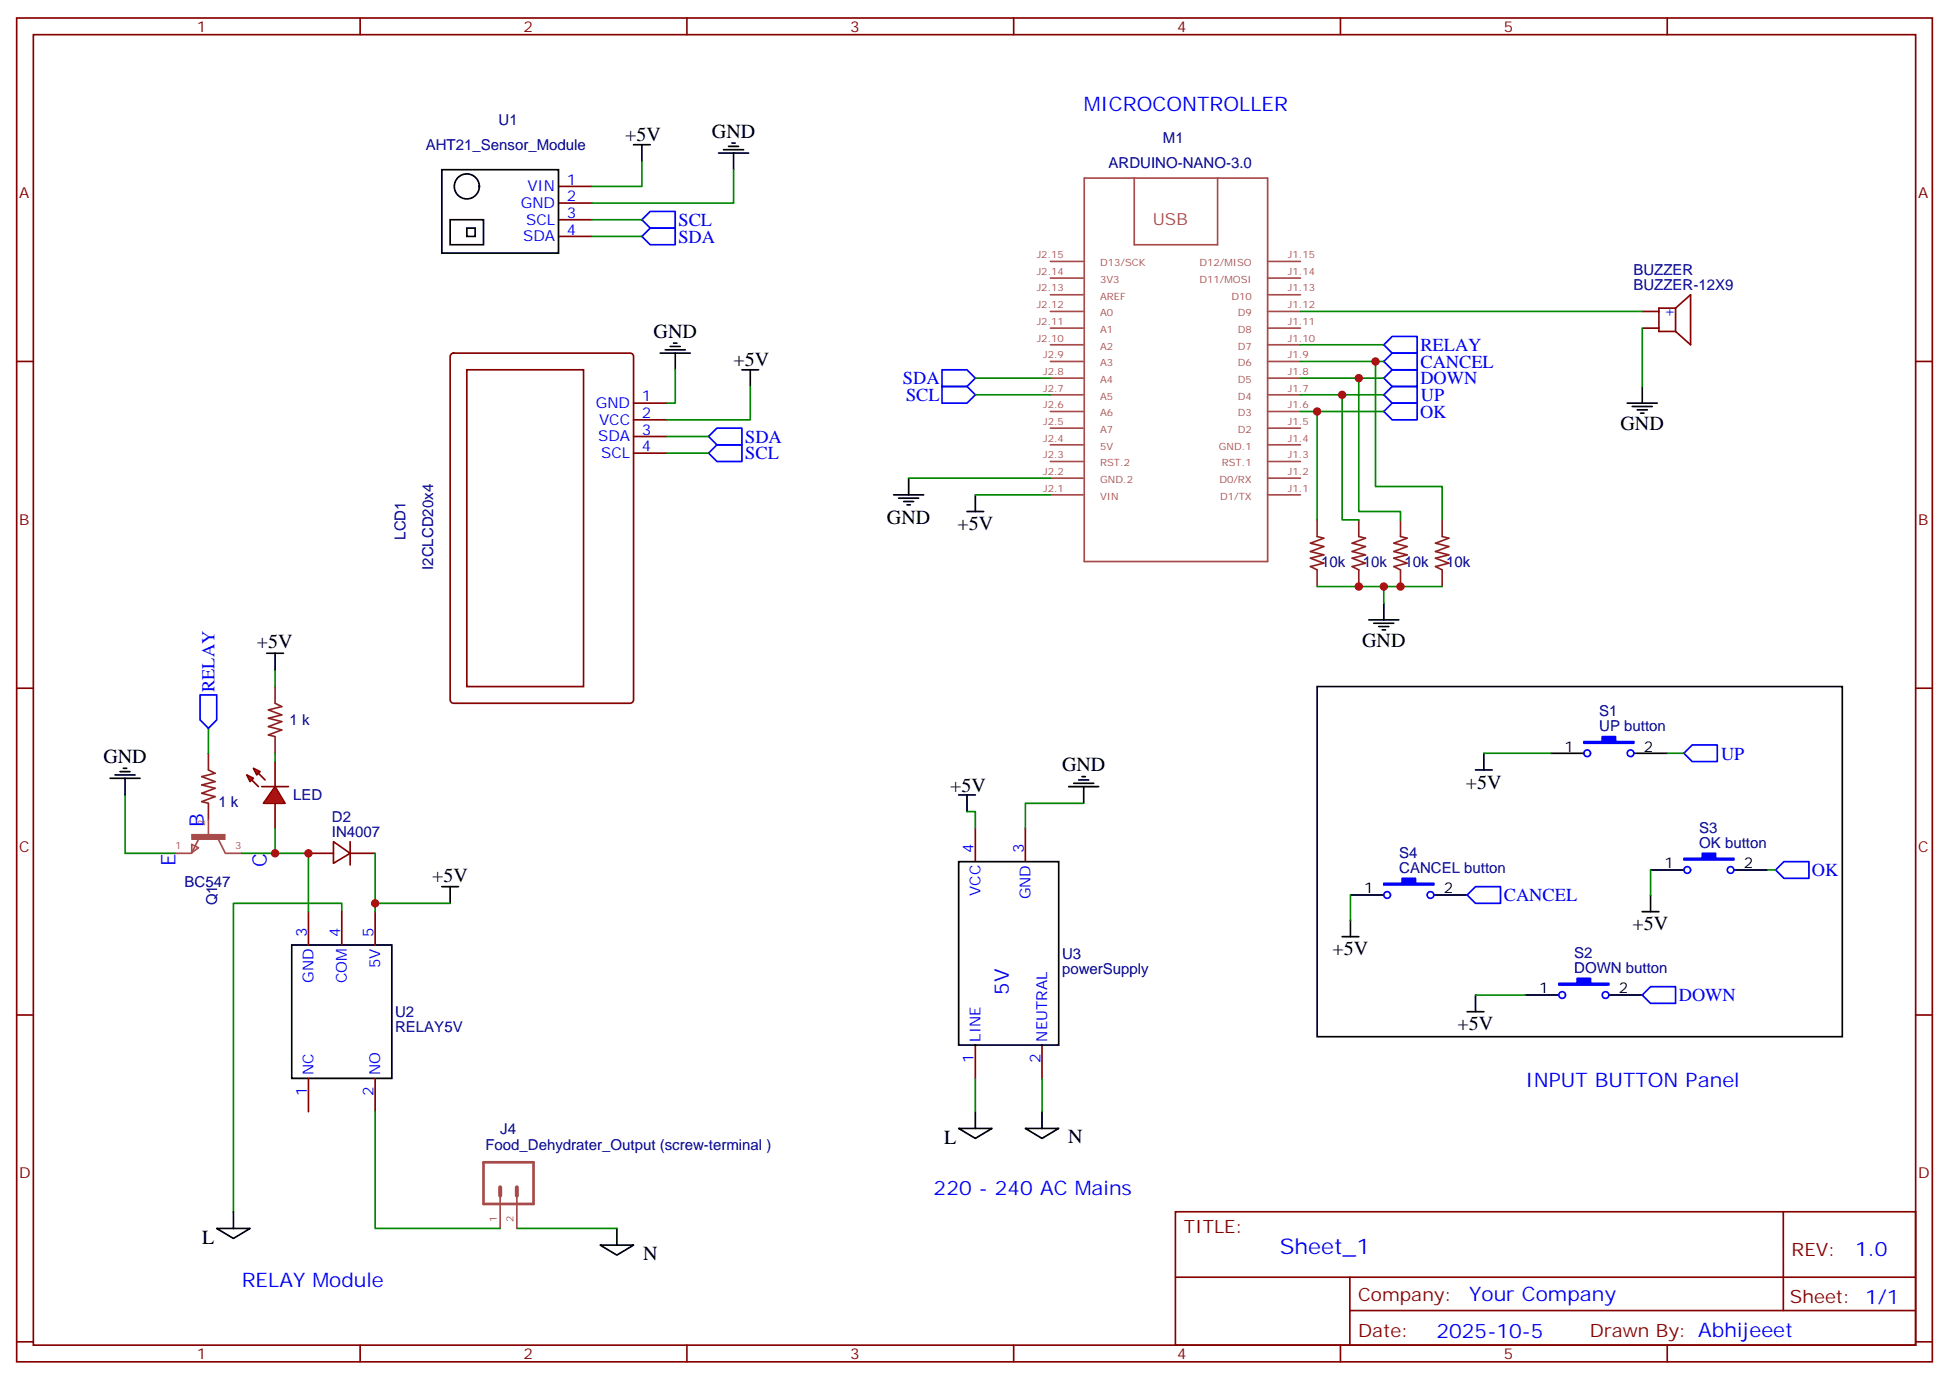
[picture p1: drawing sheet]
<svg xmlns="http://www.w3.org/2000/svg" width="412mm" height="292mm" viewBox="0 0 412 292" stroke-linecap="round" stroke-linejoin="round" font-family="sans-serif">
<g fill="none" stroke="#870000" stroke-width=".35">
<path d="M3.5 3.8h405.4v284.3h-405.4zM7.1 7.3h398.2v277.3h-398.2zM76.2 3.8v3.5M145.3 3.8v3.5M214.5 3.8v3.5M283.6 3.8v3.5M352.8 3.8v3.5M118.2 39.4h7M118.2 43h7M118.2 46.5h7M118.2 50h7M3.5 76.5h3.6"/>
<path d="M95.5 74.9l.5-.2h37.3a.71 .71 0 0 1 .8 .7v72.7a.76 .76 0 0 1-.8 .7h-37.3a.76 .76 0 0 1-.8-.7v-72.7zM98.8 78.2h24.7v67.1h-24.7zM347.5 69.4h3.5M347.5 65.9h3.5M354.5 65.2h-3.5v4.9h3.5M354.5 65.2v4.9M354.5 65.2l3.2-2.8v10.6l-3.2-2.9M405.3 76.5h3.6M134.1 85.3h7M134.1 88.8h7M134.1 92.4h7M134.1 95.9h7"/>
<path d="M3.5 145.6h3.6M405.3 145.6h3.6M206.4 175.3v7M217 175.3v7M3.5 214.8h3.6M405.3 214.8h3.6M206.4 221.1v7.1M220.5 221.1v7.1M248.7 256.4h156.6v28.2h-156.6zM377.3 256.4v20.9M248.7 270.2h156.5M285.6 277.3h119.6"/>
<path d="M285.6 270.2v14.2M3.5 283.9h3.6M76.2 284.6v3.5M145.3 284.6v3.5M214.5 284.6v3.5M283.6 284.6v3.5M352.8 284.6v3.5M405.3 283.9h3.6"/>
</g>
<g fill="none" stroke="#a64a4a" stroke-width=".35">
<path d="M229.4 37.7h38.8v81.1h-38.8zM240 37.7v14.1h17.6v-14.1M222.2 58.8h7M222.2 55.3h7M268.2 58.8h7M268.2 55.3h7M222.2 76.5h7M222.2 73h7M222.2 69.4h7M222.2 65.9h7M222.2 62.4h7M268.2 76.5h7"/>
<path d="M268.2 73h7M268.2 69.4h7M268.2 65.9h7M268.2 62.4h7M222.2 97.6h7M222.2 94.1h7M222.2 90.6h7M222.2 87.1h7M222.2 83.5h7M222.2 80h7M268.2 97.6h7M268.2 94.1h7"/>
<path d="M268.2 90.6h7M268.2 87.1h7M268.2 83.5h7M268.2 80h7M222.2 104.7h7M222.2 101.2h7M268.2 104.7h7M268.2 101.2h7M40.6 178.7l1.4 .7-1.4 1zM42 177.6l-1.4 2.8M44.1 173.5v3.5M46.2 177.6l1.4 2.8"/>
<path d="M37 180.6h3.5M47.7 180.6h3.5"/>
</g>
<g fill="none" stroke="#000" stroke-width=".35">
<path d="M93.5 35.9h24.7v17.7h-24.7zM134.1 30.6h3.5M135.8 30.6v3.5M152 32.4h6.4M153.1 31.7h4.2M154.2 31h2.1M154.9 30.3h.7M155.2 32.4v3.5M95.2 46.5h7.1v5.3h-7.1zM98.8 48.3h1.7v1.7h-1.7zM139.7 74.7h6.3M140.8 74h4.2"/>
<path d="M141.8 73.3h2.1M142.5 72.6h.7M142.9 74.7v3.5M157 78.2h3.5M158.7 78.2v3.6M344.3 85.3h6.4M345.4 86h4.2M346.4 86.7h2.1M347.1 87.4h.7M347.5 81.8v3.5M189.1 104.7h6.3M190.1 105.4h4.3"/>
<path d="M191.2 106.1h2.1M191.9 106.8h.7M192.3 101.2v3.5M204.6 108.2h3.5M206.4 104.7v3.5M278.7 145.3h111.1v74.1h-111.1zM328.1 159.4h7M345.7 159.4h7.1M202.8 168.2h3.6M204.6 168.2v3.5M226.1 166.4h6.4M227.2 165.7h4.2"/>
<path d="M228.2 165h2.2M229 164.3h.7M229.3 166.4v3.6M202.8 182.3h21.2v38.8h-21.2zM285.8 189.4h7M303.4 189.4h7M349.2 184.1h7.1M366.9 184.1h7M322.8 210.5h7M340.4 210.5h7.1M202.8 238.8h7.1l-3.5 2.1zM206.4 235.2v3.6"/>
<path d="M217 238.8h7l-3.5 2.1zM220.5 235.2v3.6M130.5 259.9v3.6M127 263.5h7.1l-3.6 2.1z"/>
<circle cx="98.8" cy="39.4" r="2.65"/>
</g>
<g fill="none" stroke="#008700" stroke-width=".35">
<path d="M135.8 34.1v5.3h-10.6M155.2 35.9v7.1h-30M125.2 46.5h10.6M125.2 50h10.6M142.9 78.2v7.1h-1.8M275.2 73h17.6M275.2 65.9h72.3M347.5 69.4v12.4M141.1 92.4h8.8M141.1 95.9h8.8M158.7 81.8v7h-17.6M206.4 83.5h15.8"/>
<path d="M206.4 80h15.8M192.3 101.2h29.9M206.4 104.7h15.8M204.6 171.7h1.8v3.6M229.3 170h-12.3v5.3M72.3 192.9v-1.8h-22.9v65.3M206.4 228.2v7M220.5 228.2v7M109.4 259.9h21.1"/>
</g>
<g fill="none" stroke="#00f" stroke-width=".35">
<path d="M135.8 46.5l1.8-1.8h5.3v3.6h-5.3zM135.8 50l1.8-1.7h5.3v3.5h-5.3zM199.3 78.2h5.3l1.8 1.8-1.8 1.8h-5.3zM292.8 73l1.8-1.8h5.3v3.5h-5.3zM294.6 74.7h5.3v3.5h-5.3l-1.8-1.7zM294.6 78.2h5.3v3.6h-5.3l-1.8-1.8zM149.9 95.9l1.8-1.8h5.3v3.5h-5.3zM151.7 90.6h5.3v3.5h-5.3l-1.8-1.7zM199.3 81.8h5.3l1.8 1.7-1.8 1.8h-5.3zM292.8 83.5l1.8-1.7h5.3v3.5h-5.3zM294.6 85.3h5.3v3.5h-5.3l-1.8-1.7zM358.1 157.6h5.3v3.5h-5.3l-1.8-1.7z"/>
<path d="M310.4 189.4l1.8-1.8h5.3v3.5h-5.3zM375.7 184.1l1.8-1.8h5.3v3.5h-5.3zM347.5 210.5l1.7-1.7h5.3v3.5h-5.3z"/>
<circle cx="335.8" cy="159.4" r=".71"/>
<circle cx="345" cy="159.4" r=".71"/>
<circle cx="293.5" cy="189.4" r=".71"/>
<circle cx="302.7" cy="189.4" r=".71"/>
<circle cx="357" cy="184.1" r=".71"/>
<circle cx="366.2" cy="184.1" r=".71"/>
<circle cx="330.6" cy="210.5" r=".71"/>
<circle cx="339.7" cy="210.5" r=".71"/>
</g>
<g fill="#00f" stroke="#00f" stroke-width=".35">
<path d="M335.1 156.9h3.9v-1h2.8v1h3.9v.4h-10.6z"/>
<path d="M329.8 208.1h3.9v-1.1h2.8v1.1h3.9v.3h-10.6z"/>
<path d="M356.3 181.6h3.9v-1h2.8v1h3.9v.4h-10.6z"/>
<path d="M292.8 186.9h3.9v-1.1h2.8v1.1h3.9v.4h-10.6z"/>
</g>
<path d="M44.1 159.4v3.5l1.4 .7-2.8 .7 2.8 1.1-2.8 .7 2.8 .7-2.8 1.1 2.8 .7-2.8 1 1.4 .4v3.5M58.2 145.3v3.5l1.4 .7-2.8 .7 2.8 1.1-2.8 .7 2.8 .7-2.8 1 2.8 .7-2.8 1.1 1.4 .4v3.5" fill="none" stroke="#8c2424" stroke-width=".35"/>
<path d="M40.6 176.6h7v1h-7z" fill="#a64a4a" stroke="#a64a4a" stroke-width=".21"/>
<g fill="#f00" stroke="#870000" stroke-width=".35">
<path d="M58.2 166.4l2.1 3.6h-4.6z"/>
<path d="M55.4 166.4h5.6z"/>
</g>
<g fill="#870000" stroke="#870000" stroke-width=".35">
<path d="M53.3 165l1.4 1.4z"/>
<path d="M54.7 163.6l1.4 1.4z"/>
</g>
<g fill="#f00" stroke="#870000" stroke-width=".35">
<path d="M52.2 164l1.4 .7-.7 .7z"/>
<path d="M53.6 162.6l1.4 .7-.7 .7z"/>
</g>
<path d="M58.2 161.1v5.3M58.2 170v5.3M70.6 178.1l3.5 2.5-3.5 2.1zM74.1 178.1v4.9M65.3 180.6h5.3M65.3 192.9v7.1M72.3 192.9v7.1M74.1 180.6h5.3M79.4 192.9v7.1M65.3 228.2v7M79.4 228.2v7" fill="none" stroke="#870000" stroke-width=".35"/>
<g fill="none" stroke="#008700" stroke-width=".35">
<path d="M275.2 76.5h17.6M291 76.5v26.4h14.2v7.1M275.2 87.1h17.6M275.2 80h17.6M275.2 83.5h17.6M278.7 87.1v22.9M284 83.5v26.5h3.5M287.5 80v28.2h8.8v1.8M278.7 124.1h26.5M292.8 124.1v3.5M44.1 154.1v5.3M58.2 141.7v3.6"/>
<path d="M58.2 159.4v1.7M314 159.4h14.1M352.8 159.4h3.5M26.5 168.2v12.4h10.5M58.2 175.3v5.3M51.2 180.6h14.1v12.3M79.4 180.6v10.5M95.2 191.1h-15.8v1.8M285.8 189.4v5.3M349.2 184.1v5.3M373.9 184.1h1.8M312.2 210.5h10.6"/>
<path d="M79.4 235.2v24.7h26.4"/>
</g>
<path d="M42.3 147h3.6v5.3l-1.8 1.8-1.8-1.8z" fill="none" stroke="#00f" stroke-width=".35"/>
<g fill="none" stroke="#000" stroke-width=".35">
<path d="M56.4 138.2h3.6M58.2 138.2v3.5M289.6 131.2h6.4M290.7 131.9h4.2M291.7 132.6h2.2M292.5 133.3h.7M292.8 127.6v3.6M314 159.4v3.5M23.3 164.7h6.3M24.3 164h4.3M25.4 163.3h2.1M26.1 162.6h.7"/>
<path d="M26.5 164.7v3.5M312.2 162.9h3.5M61.7 200h21.2v28.2h-21.2zM93.5 187.6h3.5M95.2 187.6v3.5M284 198.2h3.5M285.8 194.7v3.5M347.5 192.9h3.5M349.2 189.4v3.5M310.4 214.1h3.6M312.2 210.5v3.6M45.9 259.9h7l-3.5 2.1z"/>
<path d="M49.4 256.4v3.5"/>
</g>
<path d="M102.3 245.9h10.6v8.8h-10.6z" fill="none" stroke="#a64a4a" stroke-width=".56"/>
<path d="M105.8 251.2v1.8M109.4 251.2v1.8" fill="none" stroke="#a64a4a" stroke-width=".85"/>
<path d="M105.8 253v6.9M109.4 253v6.9" fill="none" stroke="#a64a4a" stroke-width=".35"/>
<path d="M278.7 110v3.5l1.4 .4-2.8 1 2.8 .7-2.8 1.1 2.8 .7-2.8 .7 2.8 1.1-2.8 .7 1.4 .7v3.5M287.5 110v3.5l1.4 .4-2.8 1 2.8 .7-2.8 1.1 2.8 .7-2.8 .7 2.8 1.1-2.8 .7 1.4 .7v3.5M296.3 110v3.5l1.4 .4-2.8 1 2.8 .7-2.8 1.1 2.8 .7-2.8 .7 2.8 1.1-2.8 .7 1.4 .7v3.5M305.2 110v3.5l1.4 .4-2.9 1 2.9 .7-2.9 1.1 2.9 .7-2.9 .7 2.9 1.1-2.9 .7 1.5 .7v3.5" fill="none" stroke="#8c2424" stroke-width=".35"/>
<g fill="#c00">
<circle cx="79.4" cy="191.1" r=".88"/>
<circle cx="65.3" cy="180.6" r=".88"/>
<circle cx="58.2" cy="180.6" r=".88"/>
<circle cx="287.5" cy="124.1" r=".88"/>
<circle cx="296.3" cy="124.1" r=".88"/>
<circle cx="292.8" cy="124.1" r=".88"/>
<circle cx="278.7" cy="87.1" r=".88"/>
<circle cx="291" cy="76.5" r=".88"/>
<circle cx="287.5" cy="80" r=".88"/>
<circle cx="284" cy="83.5" r=".88"/>
</g>
<text font-size="4.6" fill="#00f" x="270.8" y="265.4">Sheet_1</text>
<g font-size="4.2" fill="#00f">
<text x="229.3" y="23.6">MICROCONTROLLER</text>
<text x="43.1" y="174.9" transform="rotate(-90 43.1 174.9)">B</text>
<text x="37.1" y="183.2" transform="rotate(-90 37.1 183.2)">E</text>
<text x="56.4" y="183.5" transform="rotate(-90 56.4 183.5)">C</text>
<text x="213.4" y="210.5" transform="rotate(-90 213.4 210.5)">5V</text>
<text x="322.8" y="229.9">INPUT BUTTON Panel</text>
<text x="197.6" y="252.9">220 - 240 AC Mains</text>
<text x="392.5" y="265.7">1.0</text>
<text x="51.2" y="272.3">RELAY Module</text>
<text x="310.9" y="275.2">Your Company</text>
<text x="304" y="283">2025-10-5</text>
</g>
<g font-size="4.2">
<text x="132.3" y="29.9">+5V</text>
<text x="150.6" y="29.2">GND</text>
<text x="138.3" y="71.5">GND</text>
<text x="155.2" y="77.5">+5V</text>
<text x="342.9" y="90.9">GND</text>
<text x="187.7" y="110.8">GND</text>
<text x="202.6" y="112.2">+5V</text>
<text x="54.4" y="137.2">+5V</text>
<text x="288.2" y="136.8">GND</text>
<text x="21.9" y="161.5">GND</text>
<text x="201.1" y="167.5">+5V</text>
<text x="224.7" y="163.2">GND</text>
<text x="310.2" y="166.9">+5V</text>
<text x="91.5" y="186.5">+5V</text>
<text x="345.5" y="196.9">+5V</text>
<text x="282" y="202.2">+5V</text>
<text x="308.4" y="218">+5V</text>
<text x="199.8" y="242">L</text>
<text x="226" y="241.9">N</text>
<text x="42.8" y="263.1">L</text>
<text x="136.1" y="266.6">N</text>
</g>
<g font-size="3.9" fill="#00f">
<text x="143.6" y="47.8">SCL</text>
<text x="143.6" y="51.3">SDA</text>
<text x="300.5" y="74.3">RELAY</text>
<text x="300.6" y="77.8">CANCEL</text>
<text x="191.1" y="81.3">SDA</text>
<text x="300.6" y="81.3">DOWN</text>
<text x="191.7" y="84.9">SCL</text>
<text x="300.5" y="88.4">OK</text>
<text x="300.7" y="84.9">UP</text>
<text x="157.7" y="93.7">SDA</text>
<text x="157.7" y="97.2">SCL</text>
<text x="45.4" y="146.4" transform="rotate(-90 45.4 146.4)">RELAY</text>
<text x="364.2" y="160.7">UP</text>
<text x="383.4" y="185.4">OK</text>
<text x="318.2" y="190.7">CANCEL</text>
<text x="355.2" y="211.9">DOWN</text>
</g>
<g font-size="3.9" fill="#800">
<text x="250.5" y="261">TITLE:</text>
<text x="379.1" y="265.7">REV:</text>
<text x="287.4" y="275.2">Company:</text>
<text x="378.7" y="275.8">Sheet: 1/1</text>
<text x="287.4" y="282.9">Date:</text>
<text x="336.4" y="282.9">Drawn By: Abhijeeet</text>
</g>
<text font-size="3.5" fill="#a54b4b" x="243.9" y="47.6">USB</text>
<g font-size="3.2" fill="#800">
<text x="41.6" y="6.8">1</text>
<text x="110.8" y="6.8">2</text>
<text x="179.9" y="6.8">3</text>
<text x="249.1" y="6.8">4</text>
<text x="318.2" y="6.8">5</text>
<text x="4.1" y="41.9">A</text>
<text x="405.9" y="41.9">A</text>
<text x="4.1" y="111.1">B</text>
<text x="405.9" y="111.1">B</text>
<text x="4.1" y="180.2">C</text>
<text x="405.9" y="180.2">C</text>
<text x="4.1" y="249.3">D</text>
<text x="405.9" y="249.3">D</text>
<text x="41.6" y="287.6">1</text>
<text x="110.8" y="287.6">2</text>
<text x="179.9" y="287.6">3</text>
<text x="249.1" y="287.6">4</text>
<text x="318.2" y="287.6">5</text>
</g>
<g font-size="3.2" fill="#000080">
<text x="105.5" y="26.5">U1</text>
<text x="90.1" y="31.8">AHT21_Sensor_Module</text>
<text x="234.6" y="35.6">ARDUINO-NANO-3.0</text>
<text x="246.1" y="30.3">M1</text>
<text x="345.6" y="58.1">BUZZER</text>
<text x="345.6" y="61.3">BUZZER-12X9</text>
<text x="85.8" y="114.2" transform="rotate(-90 85.8 114.2)">LCD1</text>
<text x="279.5" y="120">10k</text>
<text x="288.4" y="120">10k</text>
<text x="297.2" y="120">10k</text>
<text x="306" y="120">10k</text>
<text x="91.6" y="120.6" transform="rotate(-90 91.6 120.6)">I2CLCD20x4</text>
<text x="61.3" y="153.5">1 k</text>
<text x="338.4" y="154.7">UP button</text>
<text x="338.4" y="151.5">S1</text>
<text x="46.2" y="170.8">1 k</text>
<text x="62.1" y="169.4">LED</text>
<text x="70.2" y="173.8">D2</text>
<text x="70.2" y="177">IN4007</text>
<text x="359.6" y="179.4">OK button</text>
<text x="359.6" y="176.2">S3</text>
<text x="296.1" y="184.7">CANCEL button</text>
<text x="296.1" y="181.5">S4</text>
<text x="39.1" y="187.7">BC547</text>
<text x="45.9" y="191.6" transform="rotate(-90 45.9 191.6)">Q1</text>
<text x="224.7" y="202.9">U3</text>
<text x="333.1" y="202.7">S2</text>
<text x="224.7" y="206">powerSupply</text>
<text x="333.1" y="205.8">DOWN button</text>
<text x="83.6" y="215.2">U2</text>
<text x="83.6" y="218.4">RELAY5V</text>
<text x="105.9" y="239.9">J4</text>
<text x="102.7" y="243.4">Food_Dehydrater_Output (screw-terminal )</text>
</g>
<g font-size="3.2" fill="#00f">
<text x="111.6" y="40.5">VIN</text>
<text x="119.9" y="39.1">1</text>
<text x="110.2" y="44">GND</text>
<text x="111.3" y="47.6">SCL</text>
<text x="119.9" y="42.6">2</text>
<text x="119.9" y="46.1">3</text>
<text x="110.7" y="51.1">SDA</text>
<text x="119.9" y="49.7">4</text>
<text x="352.1" y="67">+</text>
<text x="126.1" y="86.4">GND</text>
<text x="126.7" y="89.9">VCC</text>
<text x="135.8" y="84.9">1</text>
<text x="135.8" y="88.5">2</text>
<text x="126.6" y="93.4">SDA</text>
<text x="135.8" y="92">3</text>
<text x="135.8" y="95.5">4</text>
<text x="127.2" y="96.9">SCL</text>
<text x="206" y="180.6" transform="rotate(-90 206 180.6)">4</text>
<text x="216.6" y="180.6" transform="rotate(-90 216.6 180.6)">3</text>
<text x="207.4" y="189.6" transform="rotate(-90 207.4 189.6)">VCC</text>
<text x="218" y="190.3" transform="rotate(-90 218 190.3)">GND</text>
<text x="64.9" y="198.2" transform="rotate(-90 64.9 198.2)">3</text>
<text x="72" y="198.2" transform="rotate(-90 72 198.2)">4</text>
<text x="79" y="198.2" transform="rotate(-90 79 198.2)">5</text>
<text x="66.3" y="207.9" transform="rotate(-90 66.3 207.9)">GND</text>
<text x="73.4" y="208" transform="rotate(-90 73.4 208)">COM</text>
<text x="80.4" y="204.8" transform="rotate(-90 80.4 204.8)">5V</text>
<text x="207.4" y="220.4" transform="rotate(-90 207.4 220.4)">LINE</text>
<text x="221.5" y="220.4" transform="rotate(-90 221.5 220.4)">NEUTRAL</text>
<text x="66.3" y="227.5" transform="rotate(-90 66.3 227.5)">NC</text>
<text x="80.4" y="227.5" transform="rotate(-90 80.4 227.5)">NO</text>
<text x="206" y="224.9" transform="rotate(-90 206 224.9)">1</text>
<text x="220.1" y="224.9" transform="rotate(-90 220.1 224.9)">2</text>
<text x="64.9" y="232" transform="rotate(-90 64.9 232)">1</text>
<text x="79" y="232" transform="rotate(-90 79 232)">2</text>
</g>
<g font-size="3.2">
<text x="331" y="159">1</text>
<text x="347.8" y="159">2</text>
<text x="352.2" y="183.7">1</text>
<text x="369" y="183.7">2</text>
<text x="288.7" y="189">1</text>
<text x="305.5" y="189">2</text>
<text x="325.7" y="210.2">1</text>
<text x="342.5" y="210.2">2</text>
</g>
<g font-size="2.1" fill="#a54b4b">
<text x="219.4" y="58.1">J2.14</text>
<text x="219.4" y="54.6">J2.15</text>
<text x="232.8" y="59.9">3V3</text>
<text x="232.8" y="56.4">D13/SCK</text>
<text x="253.8" y="59.9">D11/MOSI</text>
<text x="253.8" y="56.4">D12/MISO</text>
<text x="272.5" y="58.1">J1.14</text>
<text x="272.5" y="54.6">J1.15</text>
<text x="219.4" y="65.2">J2.12</text>
<text x="219.4" y="61.7">J2.13</text>
<text x="232.8" y="63.4">AREF</text>
<text x="260.5" y="63.4">D10</text>
<text x="272.5" y="65.2">J1.12</text>
<text x="272.5" y="61.7">J1.13</text>
<text x="219.4" y="68.7">J2.11</text>
<text x="232.8" y="70.5">A1</text>
<text x="232.8" y="66.9">A0</text>
<text x="261.9" y="70.5">D8</text>
<text x="261.9" y="66.9">D9</text>
<text x="272.5" y="68.7">J1.11</text>
<text x="219.4" y="72.3">J2.10</text>
<text x="220.7" y="75.8">J2.9</text>
<text x="232.8" y="77.5">A3</text>
<text x="232.8" y="74">A2</text>
<text x="261.9" y="77.5">D6</text>
<text x="261.9" y="74">D7</text>
<text x="272.5" y="75.8">J1.9</text>
<text x="272.5" y="72.3">J1.10</text>
<text x="220.7" y="82.8">J2.7</text>
<text x="220.7" y="79.3">J2.8</text>
<text x="232.8" y="81.1">A4</text>
<text x="261.9" y="81.1">D5</text>
<text x="272.5" y="82.8">J1.7</text>
<text x="272.5" y="79.3">J1.8</text>
<text x="220.7" y="89.9">J2.5</text>
<text x="220.7" y="86.4">J2.6</text>
<text x="232.8" y="88.1">A6</text>
<text x="232.8" y="84.6">A5</text>
<text x="261.9" y="88.1">D3</text>
<text x="261.9" y="84.6">D4</text>
<text x="272.5" y="89.9">J1.5</text>
<text x="272.5" y="86.4">J1.6</text>
<text x="220.7" y="93.4">J2.4</text>
<text x="232.8" y="95.2">5V</text>
<text x="232.8" y="91.6">A7</text>
<text x="257.9" y="95.2">GND.1</text>
<text x="261.9" y="91.6">D2</text>
<text x="272.5" y="93.4">J1.4</text>
<text x="220.7" y="100.5">J2.2</text>
<text x="220.7" y="97">J2.3</text>
<text x="232.8" y="98.7">RST.2</text>
<text x="258.5" y="98.7">RST.1</text>
<text x="272.5" y="100.5">J1.2</text>
<text x="272.5" y="97">J1.3</text>
<text x="220.7" y="104">J2.1</text>
<text x="232.8" y="105.7">VIN</text>
<text x="232.8" y="102.2">GND.2</text>
<text x="258" y="102.2">D0/RX</text>
<text x="258.2" y="105.7">D1/TX</text>
<text x="272.5" y="104">J1.1</text>
<text x="37.1" y="179.7">1</text>
<text x="43.4" y="174.8" transform="rotate(-90 43.4 174.8)">2</text>
<text x="49.8" y="179.7">3</text>
<text x="105.1" y="258.6" transform="rotate(-90 105.1 258.6)">1</text>
<text x="108.7" y="258.6" transform="rotate(-90 108.7 258.6)">2</text>
</g>
</svg>
